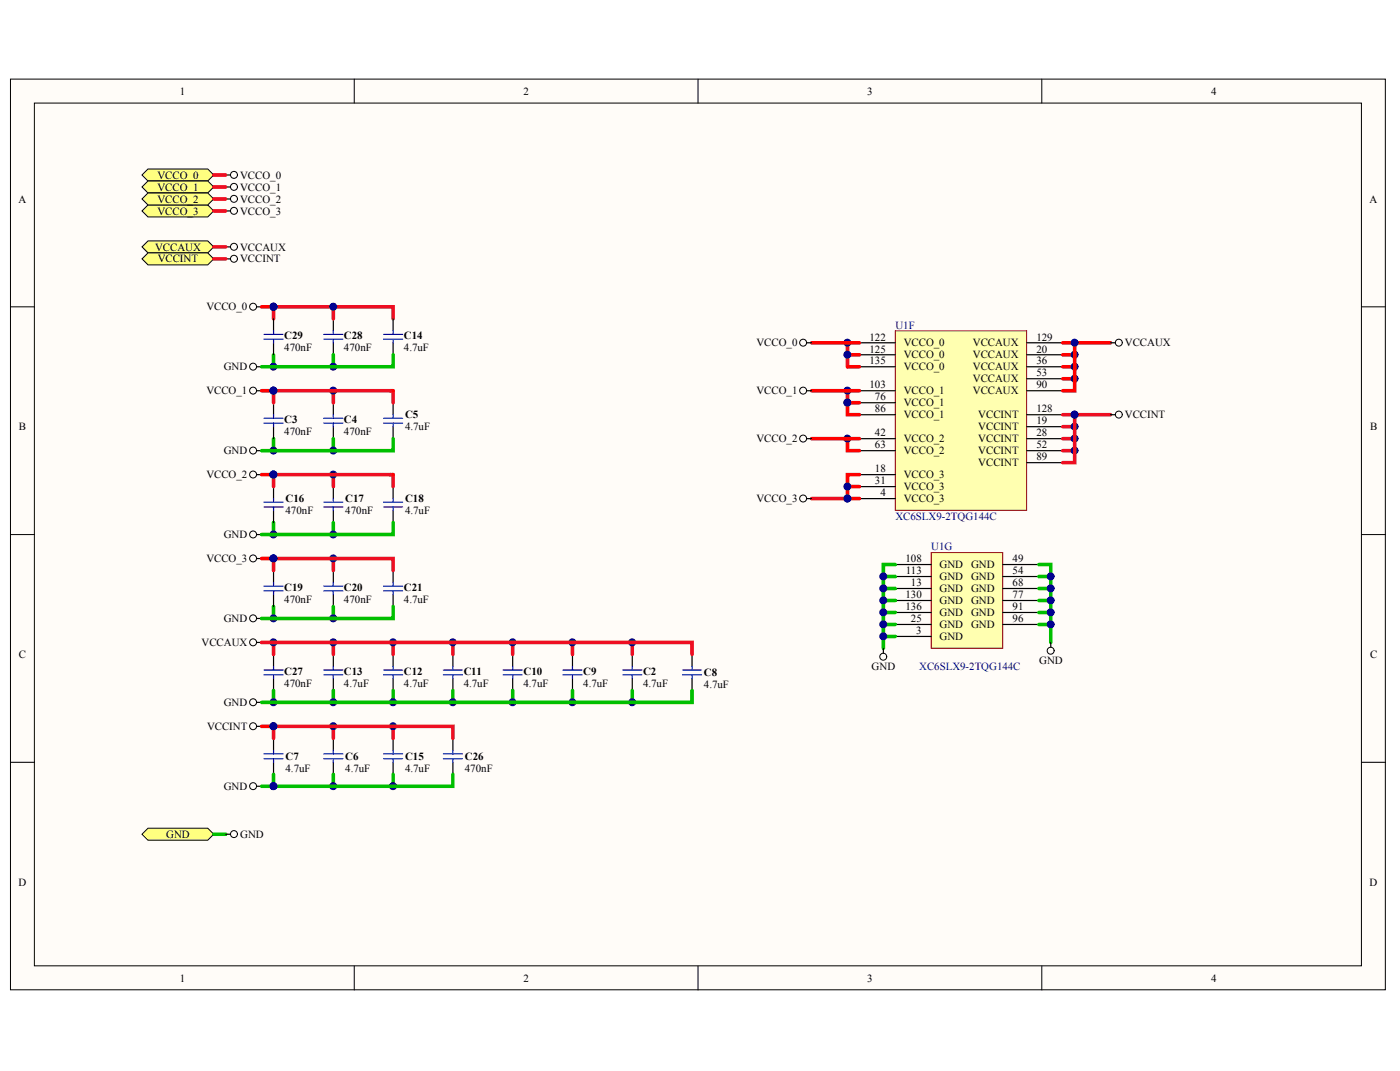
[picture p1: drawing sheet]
<svg xmlns="http://www.w3.org/2000/svg" width="271mm" height="207mm" viewBox="0 0 271 207" stroke-linecap="round" stroke-linejoin="round" font-family="sans-serif">
<g fill="#fffcf8" stroke="#000" stroke-width=".19">
<path d="M2 15.3h266.1v176.1h-266.1z"/>
<path d="M6.7 19.9h256.8v166.8h-256.8z"/>
</g>
<path d="M68.6 15.3v4.6M135.1 15.3v4.6M201.6 15.3v4.6M2 59.3h4.7M263.5 59.3h4.6M2 103.4h4.7M263.5 103.4h4.6M2 147.4h4.7M263.5 147.4h4.6M68.6 186.8v4.6M135.1 186.8v4.6M201.6 186.8v4.6" fill="none" stroke="#000" stroke-width=".19"/>
<path d="M180.2 106.8h13.8v18.5h-13.8z" fill="#ffffb0" stroke="#800000" stroke-width=".19"/>
<g fill="none" stroke="#000" stroke-width=".23">
<path d="M173.3 109.2h6.9M173.3 111.5h6.9M173.3 113.8h6.9M173.3 116.1h6.9M173.3 118.4h6.9M194.1 109.2h6.9M194.1 111.5h6.9M194.1 113.8h6.9M194.1 116.1h6.9M194.1 118.4h6.9M173.3 120.7h6.9M173.3 123.1h6.9"/>
<path d="M194.1 120.7h6.9"/>
</g>
<path d="M173.3 64h25.4v34.7h-25.4z" fill="#ffffb0" stroke="#800000" stroke-width=".19"/>
<g fill="none" stroke="#000" stroke-width=".23">
<path d="M166.3 66.3h7M166.3 68.6h7M166.3 70.9h7M166.3 75.6h7M166.3 77.9h7M198.7 66.3h7M198.7 68.6h7M198.7 70.9h7M198.7 73.2h7M198.7 75.6h7M166.3 80.2h7M166.3 84.8h7"/>
<path d="M166.3 87.1h7M166.3 91.8h7M166.3 94.1h7M166.3 96.4h7M198.7 80.2h7M198.7 82.5h7M198.7 84.8h7M198.7 87.1h7M198.7 89.5h7"/>
</g>
<g fill="#ffff80" stroke="#000" stroke-width=".19">
<path d="M28.6 32.7h11.6l1.2 1.1-1.2 1.2h-11.6l-1.1-1.2z" fill-rule="evenodd"/>
<path d="M28.6 39.6h11.6l1.2 1.2-1.2 1.1h-11.6l-1.1-1.1z" fill-rule="evenodd"/>
<path d="M28.6 35h11.6l1.2 1.2-1.2 1.1h-11.6l-1.1-1.1z" fill-rule="evenodd"/>
</g>
<g fill="none" stroke="#000" stroke-width=".19">
<circle cx="45.3" cy="33.8" r=".67"/>
<circle cx="45.3" cy="36.1" r=".67"/>
<circle cx="45.3" cy="40.8" r=".67"/>
</g>
<path d="M43.7 33.8h.9M43.7 36.2h.9M43.7 40.8h.9" fill="none" stroke="#000" stroke-width=".23"/>
<path d="M41.4 33.8h2.3M41.4 36.2h2.3M41.4 40.8h2.3" fill="none" stroke="#ee0e22" stroke-width=".69"/>
<path d="M28.6 37.3h11.6l1.2 1.2-1.2 1.1h-11.6l-1.1-1.1z" fill-rule="evenodd" fill="#ffff80" stroke="#000" stroke-width=".19"/>
<circle cx="45.3" cy="38.4" r=".67" fill="none" stroke="#000" stroke-width=".19"/>
<path d="M43.7 38.5h.9" fill="none" stroke="#000" stroke-width=".23"/>
<path d="M41.4 38.5h2.3" fill="none" stroke="#ee0e22" stroke-width=".69"/>
<path d="M28.6 46.6h11.6l1.2 1.1-1.2 1.2h-11.6l-1.1-1.2z" fill-rule="evenodd" fill="#ffff80" stroke="#000" stroke-width=".19"/>
<circle cx="45.3" cy="47.7" r=".67" fill="none" stroke="#000" stroke-width=".19"/>
<path d="M43.7 47.7h.9" fill="none" stroke="#000" stroke-width=".23"/>
<path d="M41.4 47.7h2.3" fill="none" stroke="#ee0e22" stroke-width=".69"/>
<path d="M28.6 48.9h11.6l1.2 1.2-1.2 1.1h-11.6l-1.1-1.1z" fill-rule="evenodd" fill="#ffff80" stroke="#000" stroke-width=".19"/>
<g fill="none" stroke="#000" stroke-width=".19">
<circle cx="45.3" cy="50" r=".67"/>
<circle cx="49" cy="59.3" r=".67"/>
<circle cx="49" cy="75.5" r=".67"/>
<circle cx="49" cy="70.9" r=".67"/>
<circle cx="155.4" cy="75.5" r=".67"/>
<circle cx="155.4" cy="66.3" r=".67"/>
<circle cx="216.5" cy="66.3" r=".67"/>
<circle cx="49" cy="87.1" r=".67"/>
<circle cx="49" cy="91.8" r=".67"/>
<circle cx="155.4" cy="84.8" r=".67"/>
<circle cx="155.4" cy="96.4" r=".67"/>
<circle cx="216.5" cy="80.2" r=".67"/>
<circle cx="49" cy="103.3" r=".67"/>
<circle cx="49" cy="119.6" r=".67"/>
<circle cx="49" cy="108" r=".67"/>
<circle cx="49" cy="124.2" r=".67"/>
<circle cx="49" cy="135.8" r=".67"/>
<circle cx="170.9" cy="127" r=".67"/>
<circle cx="203.3" cy="125.8" r=".67"/>
<circle cx="49" cy="152" r=".67"/>
<circle cx="49" cy="140.4" r=".67"/>
</g>
<g fill="none" stroke="#000" stroke-width=".23">
<path d="M43.7 50.1h.9M49.7 59.3h.9M49.7 75.6h.9M49.7 70.9h.9M52.9 61.6v2.4M52.9 66.3v2.3M52.9 77.9v2.3M64.5 61.6v2.4M64.5 66.3v2.3M64.5 77.9v2.3M76.1 61.6v2.4M76.1 66.3v2.3"/>
<path d="M76.1 77.9v2.3M156.1 75.6h1M156.1 66.3h1M214.9 66.3h.9M49.7 91.8h.9M49.7 87.1h.9M52.9 82.5v2.3M52.9 94.1v2.3M52.9 98.7v2.3M64.5 82.5v2.3M64.5 94.1v2.3M64.5 98.7v2.3"/>
<path d="M76.1 82.5v2.3M76.1 94.1v2.3M76.1 98.7v2.3M156.1 84.8h1M156.1 96.4h1M214.9 80.2h.9M49.7 103.4h.9M49.7 108h.9M49.7 119.6h.9M52.9 110.3v2.3M52.9 114.9v2.4M64.5 110.3v2.3"/>
<path d="M64.5 114.9v2.4M76.1 110.3v2.3M76.1 114.9v2.4M49.7 124.2h.9M49.7 135.8h.9M52.9 126.5v2.4M52.9 131.2v2.3M64.5 126.5v2.4M64.5 131.2v2.3M76.1 126.5v2.4M76.1 131.2v2.3M87.6 126.5v2.4"/>
<path d="M87.6 131.2v2.3M99.2 126.5v2.4M99.2 131.2v2.3M110.8 126.5v2.4M110.8 131.2v2.3M122.4 126.5v2.4M122.4 131.2v2.3M133.9 126.5v2.4M133.9 131.2v2.3M171 125.4v.9M203.3 124.2v.9M49.7 140.4h.9"/>
<path d="M49.7 152h.9M52.9 142.8v2.3M52.9 147.4v2.3M64.5 142.8v2.3M64.5 147.4v2.3M76.1 142.8v2.3M76.1 147.4v2.3M87.6 142.8v2.3M87.6 147.4v2.3"/>
</g>
<g fill="none" stroke="#ee0e22" stroke-width=".69">
<path d="M41.4 50.1h2.3M64.5 59.3v2.3M52.9 61.6v-2.3h23.2v2.3M64.5 75.6v2.3M75.5 75.6h-22.6v2.3M76.1 75.6v2.3M164 66.3v4.6M164 75.6v2.3M64.5 91.8v2.3M75.5 91.8h-22.6v2.3M76.1 91.8v2.3M157.1 96.4h6.9"/>
<path d="M205.7 80.2h2.3v9.3h-2.3M205.7 87.1h2.3M205.7 84.8h2.3M205.7 82.5h2.3M208 80.2h6.9M52.9 110.3v-2.3h23.2v2.3M64.5 108v2.3M50.6 124.2h83.3v2.3M52.9 124.2v2.3M64.5 124.2v2.3M76.1 124.2v2.3M87.6 124.2v2.3"/>
<path d="M99.2 124.2v2.3M110.8 124.2v2.3M122.4 124.2v2.3M52.9 142.8v-2.4h34.7v2.4M64.5 140.4v2.4M76.1 140.4v2.4"/>
</g>
<g fill="none" stroke="#00f" stroke-width=".23">
<path d="M51.1 64.7h3.7M51.1 65.6h3.7M52.9 64v.7M52.9 65.6v.7M62.7 64.7h3.7M62.7 65.6h3.7M64.5 64v.7M64.5 65.6v.7M74.2 64.7h3.7M74.2 65.6h3.7M76.1 64v.7M76.1 65.6v.7"/>
<path d="M51.1 81.8h3.7M51.1 80.9h3.7M51.1 97.1h3.7M51.1 98h3.7M52.9 80.2v.7M52.9 81.8v.7M52.9 96.4v.7M52.9 98v.7M62.7 81.8h3.7M62.7 80.9h3.7M62.7 97.1h3.7M62.7 98h3.7"/>
<path d="M64.5 80.2v.7M64.5 81.8v.7M64.5 96.4v.7M64.5 98v.7M74.2 81.8h3.7M74.2 80.9h3.7M74.2 97.1h3.7M74.2 98h3.7M76.1 80.2v.7M76.1 81.8v.7M76.1 96.4v.7M76.1 98v.7"/>
<path d="M51.1 113.3h3.7M51.1 114.3h3.7M52.9 112.6v.7M52.9 114.3v.6M62.7 113.3h3.7M62.7 114.3h3.7M64.5 112.6v.7M64.5 114.3v.6M74.2 113.3h3.7M74.2 114.3h3.7M76.1 112.6v.7M76.1 114.3v.6"/>
<path d="M51.1 130.5h3.7M51.1 129.5h3.7M52.9 128.9v.6M52.9 130.5v.7M62.7 130.5h3.7M62.7 129.5h3.7M64.5 128.9v.6M64.5 130.5v.7M74.2 130.5h3.7M74.2 129.5h3.7M76.1 128.9v.6M76.1 130.5v.7"/>
<path d="M85.8 130.5h3.7M85.8 129.5h3.7M87.6 128.9v.6M87.6 130.5v.7M97.4 130.5h3.7M97.4 129.5h3.7M99.2 128.9v.6M99.2 130.5v.7M108.9 130.5h3.7M108.9 129.5h3.7M110.8 128.9v.6M110.8 130.5v.7"/>
<path d="M120.5 130.5h3.7M120.5 129.5h3.7M122.4 128.9v.6M122.4 130.5v.7M132.1 130.5h3.7M132.1 129.5h3.7M133.9 128.9v.6M133.9 130.5v.7M51.1 146.7h3.7M51.1 145.8h3.7M52.9 145.1v.7M52.9 146.7v.7"/>
<path d="M62.7 146.7h3.7M62.7 145.8h3.7M64.5 145.1v.7M64.5 146.7v.7M74.2 146.7h3.7M74.2 145.8h3.7M76.1 145.1v.7M76.1 146.7v.7M85.8 146.7h3.7M85.8 145.8h3.7M87.6 145.1v.7M87.6 146.7v.7"/>
</g>
<g fill="none" stroke="#f00" stroke-width=".69">
<path d="M50.6 59.3h2.3M50.6 75.6h2.3M75.5 75.6h.6M157.1 66.3h9.2M157.1 75.6h9.2M164 68.6h2.3M164 70.9h2.3M166.3 77.9h-2.3v2.3h2.3M205.7 66.3h9.2M205.7 68.6h2.3M205.7 70.9h2.3M205.7 73.2h2.3"/>
<path d="M208 66.3v9.3h-2.3M50.6 91.8h2.3M75.5 91.8h.6M157.1 84.8h9.2M164 84.8v2.3h2.3M164 94.1h2.3M166.3 91.8h-2.3v4.6h2.3M50.6 108h2.3M50.6 140.4h2.3"/>
</g>
<g fill="#000080" stroke="#000080" stroke-width=".19">
<circle cx="208" cy="68.6" r=".67"/>
<circle cx="208" cy="70.9" r=".67"/>
<circle cx="208" cy="73.2" r=".67"/>
<circle cx="208" cy="66.3" r=".67"/>
<circle cx="208" cy="87.1" r=".67"/>
<circle cx="208" cy="84.8" r=".67"/>
<circle cx="208" cy="82.5" r=".67"/>
<circle cx="164" cy="66.3" r=".67"/>
<circle cx="52.9" cy="59.3" r=".67"/>
<circle cx="164" cy="68.6" r=".67"/>
<circle cx="64.5" cy="75.5" r=".67"/>
<circle cx="52.9" cy="75.5" r=".67"/>
<circle cx="64.5" cy="87.1" r=".67"/>
<circle cx="52.9" cy="87.1" r=".67"/>
<circle cx="164" cy="77.8" r=".67"/>
<circle cx="164" cy="75.5" r=".67"/>
<circle cx="64.5" cy="91.8" r=".67"/>
<circle cx="52.9" cy="91.8" r=".67"/>
<circle cx="64.5" cy="103.3" r=".67"/>
<circle cx="52.9" cy="103.3" r=".67"/>
<circle cx="64.5" cy="59.3" r=".67"/>
<circle cx="64.5" cy="70.9" r=".67"/>
<circle cx="52.9" cy="70.9" r=".67"/>
<circle cx="64.5" cy="108" r=".67"/>
<circle cx="52.9" cy="108" r=".67"/>
<circle cx="64.5" cy="119.6" r=".67"/>
<circle cx="52.9" cy="119.6" r=".67"/>
<circle cx="170.9" cy="111.4" r=".67"/>
<circle cx="170.9" cy="113.8" r=".67"/>
<circle cx="170.9" cy="116.1" r=".67"/>
<circle cx="170.9" cy="118.4" r=".67"/>
<circle cx="170.9" cy="120.7" r=".67"/>
<circle cx="170.9" cy="123" r=".67"/>
<circle cx="203.3" cy="111.4" r=".67"/>
<circle cx="203.3" cy="113.8" r=".67"/>
<circle cx="203.3" cy="116.1" r=".67"/>
<circle cx="203.3" cy="118.4" r=".67"/>
<circle cx="203.3" cy="120.7" r=".67"/>
<circle cx="208" cy="80.2" r=".67"/>
<circle cx="164" cy="84.8" r=".67"/>
<circle cx="164" cy="96.4" r=".67"/>
<circle cx="164" cy="94.1" r=".67"/>
<circle cx="122.3" cy="135.8" r=".67"/>
<circle cx="110.8" cy="135.8" r=".67"/>
<circle cx="99.2" cy="135.8" r=".67"/>
<circle cx="87.6" cy="135.8" r=".67"/>
<circle cx="76.1" cy="135.8" r=".67"/>
<circle cx="64.5" cy="135.8" r=".67"/>
<circle cx="52.9" cy="135.8" r=".67"/>
<circle cx="122.3" cy="124.2" r=".67"/>
<circle cx="110.8" cy="124.2" r=".67"/>
<circle cx="99.2" cy="124.2" r=".67"/>
<circle cx="87.6" cy="124.2" r=".67"/>
<circle cx="76.1" cy="124.2" r=".67"/>
<circle cx="64.5" cy="124.2" r=".67"/>
<circle cx="52.9" cy="124.2" r=".67"/>
<circle cx="52.9" cy="140.4" r=".67"/>
<circle cx="64.5" cy="140.4" r=".67"/>
<circle cx="76.1" cy="140.4" r=".67"/>
<circle cx="64.5" cy="152" r=".67"/>
<circle cx="76.1" cy="152" r=".67"/>
<circle cx="52.9" cy="152" r=".67"/>
</g>
<g fill="none" stroke="#00bf00" stroke-width=".69">
<path d="M52.9 68.6v2.3M64.5 68.6v2.3M76.1 68.6v2.3h-25.5M52.9 84.8v2.3M64.5 84.8v2.3M76.1 84.8v2.3h-25.5M52.9 101v2.4M52.9 117.3v2.3M64.5 101v2.4M64.5 117.3v2.3M76.1 101v2.4h-25.5M76.1 117.3v2.3h-25.5"/>
<path d="M171 111.5h2.3M171 113.8h2.3M171 116.1h2.3M171 118.4h2.3M173.3 109.2h-2.3v16.2M201 109.2h2.3v15M201 111.5h2.3M201 113.8h2.3M201 116.1h2.3M201 118.4h2.3M52.9 133.5v2.3M64.5 133.5v2.3"/>
<path d="M76.1 133.5v2.3M87.6 133.5v2.3M99.2 133.5v2.3M110.8 133.5v2.3M122.4 133.5v2.3M133.9 133.5v2.3h-83.3M171 120.7h2.3M171 123.1h2.3M201 120.7h2.3M50.6 152h2.3M52.9 149.7v2.3h34.7v-2.3M64.5 149.7v2.3"/>
<path d="M76.1 149.7v2.3"/>
</g>
<path d="M28.6 160.1h11.6l1.2 1.2-1.2 1.2h-11.6l-1.1-1.2z" fill-rule="evenodd" fill="#ffff80" stroke="#000" stroke-width=".19"/>
<path d="M41.4 161.3h2.3" fill="none" stroke="#00bf00" stroke-width=".69"/>
<circle cx="45.3" cy="161.3" r=".67" fill="none" stroke="#000" stroke-width=".19"/>
<path d="M43.7 161.3h.9" fill="none" stroke="#000" stroke-width=".23"/>
<g font-size="2.1">
<text x="34.8" y="18.3">1</text>
<text x="101.3" y="18.3">2</text>
<text x="167.8" y="18.3">3</text>
<text x="234.4" y="18.3">4</text>
<text x="30.5" y="34.5">VCCO_0</text>
<text x="46.5" y="34.5">VCCO_0</text>
<text x="3.6" y="39.2">A</text>
<text x="30.5" y="41.5">VCCO_3</text>
<text x="30.5" y="36.9">VCCO_1</text>
<text x="30.5" y="39.2">VCCO_2</text>
<text x="46.5" y="41.5">VCCO_3</text>
<text x="46.5" y="36.9">VCCO_1</text>
<text x="46.5" y="39.2">VCCO_2</text>
<text x="265.1" y="39.2">A</text>
<text x="30" y="48.5">VCCAUX</text>
<text x="30.5" y="50.7">VCCINT</text>
<text x="46.5" y="48.5">VCCAUX</text>
<text x="46.5" y="50.7">VCCINT</text>
<text x="39.9" y="60">VCCO_0</text>
<text x="55" y="65.6">C29</text>
<text x="66.6" y="65.6">C28</text>
<text x="78.2" y="65.6">C14</text>
<text x="168.3" y="65.8">122</text>
<text x="200.6" y="65.8">129</text>
<text x="43.3" y="71.6">GND</text>
<text x="55" y="67.9">470nF</text>
<text x="66.6" y="67.9">470nF</text>
<text x="78.2" y="67.9">4.7uF</text>
<text x="146.4" y="67">VCCO_0</text>
<text x="168.3" y="68.2">125</text>
<text x="168.3" y="70.4">135</text>
<text x="174.9" y="67">VCCO_0</text>
<text x="174.9" y="69.3">VCCO_0</text>
<text x="174.9" y="71.6">VCCO_0</text>
<text x="188.3" y="67">VCCAUX</text>
<text x="188.3" y="69.3">VCCAUX</text>
<text x="188.3" y="71.6">VCCAUX</text>
<text x="200.6" y="68.2">20</text>
<text x="200.6" y="70.4">36</text>
<text x="217.7" y="67">VCCAUX</text>
<text x="39.9" y="76.3">VCCO_1</text>
<text x="146.4" y="76.3">VCCO_1</text>
<text x="168.3" y="75.1">103</text>
<text x="169.3" y="77.4">76</text>
<text x="174.9" y="76.3">VCCO_1</text>
<text x="188.3" y="73.9">VCCAUX</text>
<text x="188.3" y="76.3">VCCAUX</text>
<text x="200.6" y="72.8">53</text>
<text x="200.6" y="75.1">90</text>
<text x="3.6" y="83.2">B</text>
<text x="55" y="81.8">C3</text>
<text x="66.6" y="81.8">C4</text>
<text x="78.4" y="83.2">4.7uF</text>
<text x="78.4" y="80.9">C5</text>
<text x="169.3" y="79.7">86</text>
<text x="174.9" y="78.6">VCCO_1</text>
<text x="174.9" y="80.9">VCCO_1</text>
<text x="189.3" y="80.9">VCCINT</text>
<text x="189.3" y="83.2">VCCINT</text>
<text x="200.6" y="79.7">128</text>
<text x="200.6" y="82">19</text>
<text x="217.7" y="80.9">VCCINT</text>
<text x="265.1" y="83.2">B</text>
<text x="43.3" y="87.8">GND</text>
<text x="55" y="84.2">470nF</text>
<text x="66.6" y="84.2">470nF</text>
<text x="146.4" y="85.5">VCCO_2</text>
<text x="169.3" y="84.4">42</text>
<text x="169.3" y="86.7">63</text>
<text x="174.9" y="85.5">VCCO_2</text>
<text x="174.9" y="87.8">VCCO_2</text>
<text x="189.3" y="85.5">VCCINT</text>
<text x="189.3" y="87.8">VCCINT</text>
<text x="200.6" y="84.4">28</text>
<text x="200.6" y="86.7">52</text>
<text x="200.6" y="89">89</text>
<text x="39.9" y="92.5">VCCO_2</text>
<text x="169.3" y="91.3">18</text>
<text x="169.3" y="93.6">31</text>
<text x="170.4" y="96">4</text>
<text x="174.9" y="92.5">VCCO_3</text>
<text x="174.9" y="94.8">VCCO_3</text>
<text x="189.3" y="90.1">VCCINT</text>
<text x="55.3" y="99.4">470nF</text>
<text x="55.3" y="97.1">C16</text>
<text x="66.8" y="99.4">470nF</text>
<text x="66.8" y="97.1">C17</text>
<text x="78.4" y="99.4">4.7uF</text>
<text x="78.4" y="97.1">C18</text>
<text x="146.4" y="97.1">VCCO_3</text>
<text x="174.9" y="97.1">VCCO_3</text>
<text x="43.3" y="104.1">GND</text>
<text x="39.9" y="108.7">VCCO_3</text>
<text x="175.2" y="108.7">108</text>
<text x="175.3" y="111">113</text>
<text x="176.3" y="113.3">13</text>
<text x="181.8" y="109.8">GND</text>
<text x="181.8" y="112.2">GND</text>
<text x="187.9" y="109.8">GND</text>
<text x="187.9" y="112.2">GND</text>
<text x="196" y="108.7">49</text>
<text x="196" y="111">54</text>
<text x="196" y="113.3">68</text>
<text x="55" y="116.6">470nF</text>
<text x="55" y="114.3">C19</text>
<text x="66.6" y="116.6">470nF</text>
<text x="66.6" y="114.3">C20</text>
<text x="78.2" y="116.6">4.7uF</text>
<text x="78.2" y="114.3">C21</text>
<text x="175.2" y="115.7">130</text>
<text x="175.2" y="118">136</text>
<text x="181.8" y="114.5">GND</text>
<text x="181.8" y="116.8">GND</text>
<text x="181.8" y="119.1">GND</text>
<text x="187.9" y="114.5">GND</text>
<text x="187.9" y="116.8">GND</text>
<text x="187.9" y="119.1">GND</text>
<text x="196" y="115.7">77</text>
<text x="196" y="118">91</text>
<text x="39" y="124.9">VCCAUX</text>
<text x="43.3" y="120.3">GND</text>
<text x="176.3" y="120.3">25</text>
<text x="177.3" y="122.6">3</text>
<text x="181.8" y="121.4">GND</text>
<text x="181.8" y="123.8">GND</text>
<text x="187.9" y="121.4">GND</text>
<text x="196" y="120.3">96</text>
<text x="3.6" y="127.2">C</text>
<text x="55" y="130.5">C27</text>
<text x="66.6" y="130.5">C13</text>
<text x="78.2" y="130.5">C12</text>
<text x="89.7" y="130.5">C11</text>
<text x="101.3" y="130.5">C10</text>
<text x="112.9" y="130.5">C9</text>
<text x="124.4" y="130.5">C2</text>
<text x="136.2" y="130.7">C8</text>
<text x="168.7" y="129.5">GND</text>
<text x="201.1" y="128.4">GND</text>
<text x="265.1" y="127.2">C</text>
<text x="43.3" y="136.5">GND</text>
<text x="55" y="132.8">470nF</text>
<text x="66.6" y="132.8">4.7uF</text>
<text x="78.2" y="132.8">4.7uF</text>
<text x="89.7" y="132.8">4.7uF</text>
<text x="101.3" y="132.8">4.7uF</text>
<text x="112.9" y="132.8">4.7uF</text>
<text x="124.4" y="132.8">4.7uF</text>
<text x="136.2" y="133">4.7uF</text>
<text x="40.1" y="141.1">VCCINT</text>
<text x="55.3" y="149.2">4.7uF</text>
<text x="55.3" y="146.9">C7</text>
<text x="66.8" y="149.2">4.7uF</text>
<text x="66.8" y="146.9">C6</text>
<text x="78.4" y="149.2">4.7uF</text>
<text x="78.4" y="146.9">C15</text>
<text x="90" y="149.2">470nF</text>
<text x="90" y="146.9">C26</text>
<text x="43.3" y="152.7">GND</text>
<text x="32.2" y="162">GND</text>
<text x="46.5" y="162">GND</text>
<text x="3.6" y="171.3">D</text>
<text x="265.1" y="171.3">D</text>
<text x="34.8" y="189.8">1</text>
<text x="101.3" y="189.8">2</text>
<text x="167.8" y="189.8">3</text>
<text x="234.4" y="189.8">4</text>
</g>
<g font-size="2.1" fill="#000080">
<text x="173.3" y="63.5">U1F</text>
<text x="173.3" y="100.6">XC6SLX9-2TQG144C</text>
<text x="180.2" y="106.4">U1G</text>
<text x="177.9" y="129.5">XC6SLX9-2TQG144C</text>
</g>
</svg>
